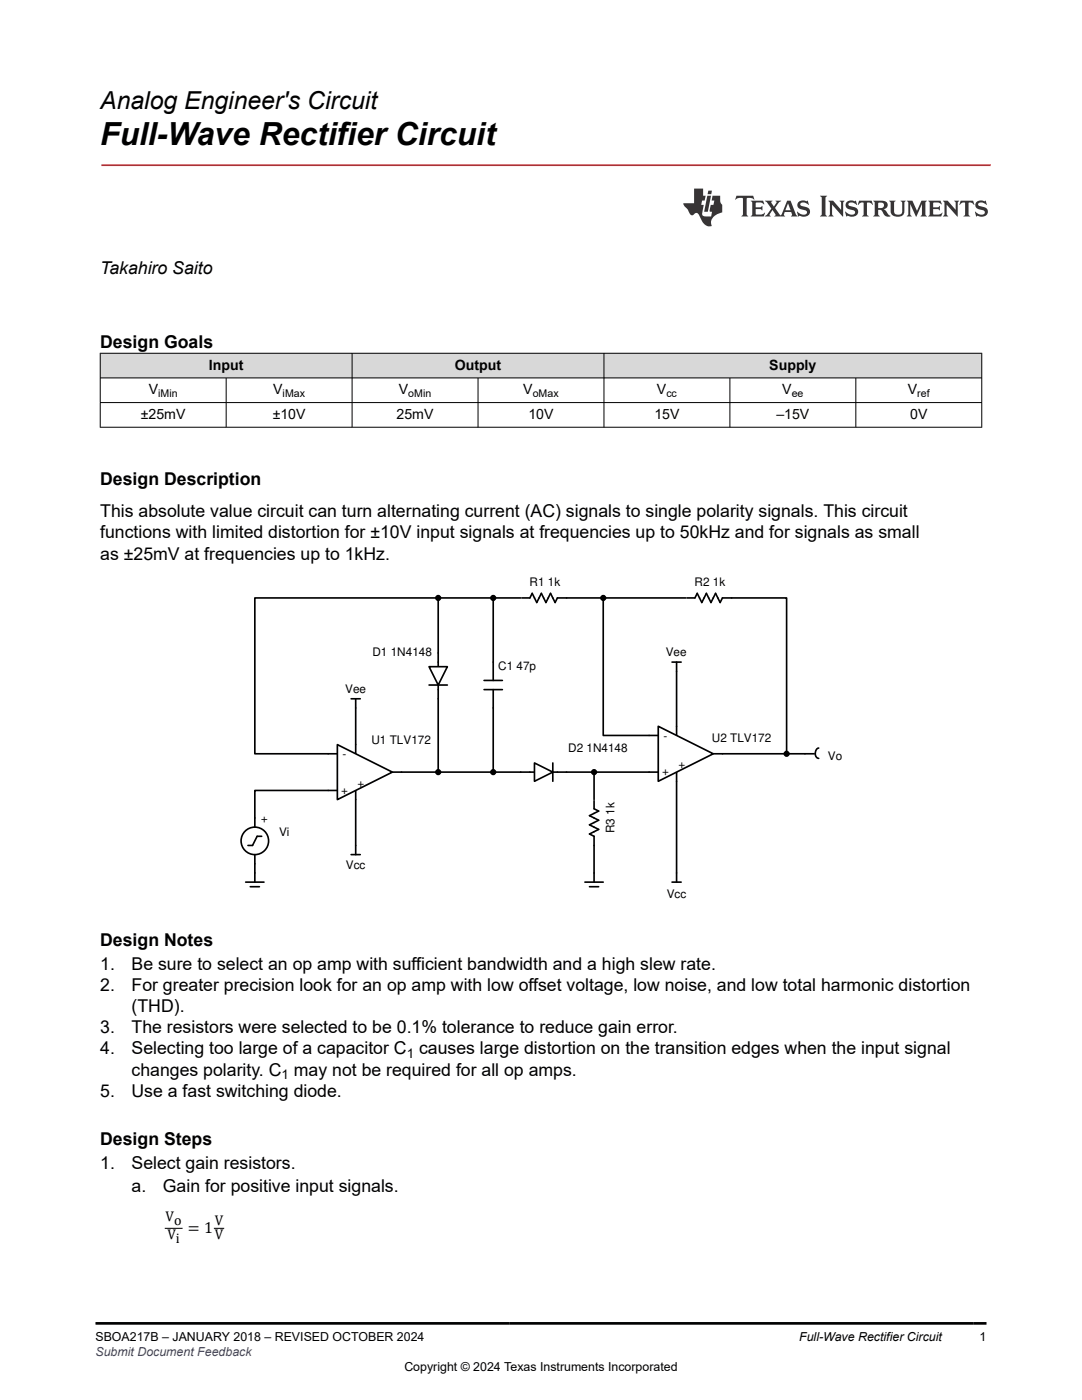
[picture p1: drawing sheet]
<svg xmlns="http://www.w3.org/2000/svg" width="216mm" height="279mm" viewBox="0 0 216 279" stroke-linecap="round" stroke-linejoin="round" font-family="sans-serif">
<g fill="#373435">
<path d="M159.3 40.3a.88 .88 0 0 0-.1 1 .88 .88 0 0 0 .8 .5l.8 .2a.43 .43 0 0 1 .2 .5 .43 .43 0 0 1-.4 .3 2.14 2.14 0 0 1-1.6-.5l.3 .9 .2-.1a1.78 1.78 0 0 0 2.1-.5 .96 .96 0 0 0-.9-1.3l-.8-.2-.2-.3a.97 .97 0 0 1 1.6 .1l-.1-.8-.2 .1-.5-.2a1.38 1.38 0 0 0-1.2 .3zM157.2 40.6l.5 1.4h-1zM152.6 40.1l1.3 1.5-.7 1.1-.6 .5h1.2l-.3-.3 .6-1 .7 1-.3 .3h2.2l-.3-.3 .2-.6h1.3l.2 .6-.3 .3h1.3l-.3-.5-1.1-2.6h-.6l-1.3 2.9-1.1-1.5 .6-1 .6-.4h-1.2l.3 .2-.6 .9-.5-.9 .2-.2zM149.8 40.1l.3 .5v2.1l-.3 .5h2.6l.2-.8-.6 .4h-1.2v-1.1l1 .1 .3 .2v-.9l-.3 .2-1 .1v-.9l.7-.1a1.02 1.02 0 0 1 .9 .4l-.1-.7zM147 39.1l-.2 .8a1.36 1.36 0 0 1 1.4-.3v3.1l-.3 .5h1.4l-.3-.5v-3l.3-.2a1.15 1.15 0 0 1 1.2 .4l-.2-.8z"/>
<path d="M194.8 40.3a.88 .88 0 0 0-.1 1 .88 .88 0 0 0 .8 .5l.8 .2a.43 .43 0 0 1 .2 .5 .43 .43 0 0 1-.4 .3 2.08 2.08 0 0 1-1.6-.5l.3 .9 .2-.1a1.76 1.76 0 0 0 2.1-.5 .95 .95 0 0 0-.9-1.3l-.9-.2-.1-.3a1 1 0 0 1 1.6 .1l-.1-.8-.3 .1-.3-.2a1.38 1.38 0 0 0-1.3 .3zM191.7 40.1l-.2 .8a.83 .83 0 0 1 1-.5l.1 2.3-.1 .2-.3 .3h1.4l-.3-.3v-.2v-2.1l.2-.2a.86 .86 0 0 1 .9 .5l-.2-.8zM188.2 40.1l.3 .5v2.1l-.3 .5h1l-.3-.5v-1.9l2.2 2.4v-2.6l.3-.5h-1l.3 .2v1.6l-1.6-1.8zM185.2 40.1l.3 .5v2.1l-.3 .5h2.6l.2-.8-.6 .4h-1.2v-1.1l1 .1 .3 .2v-.9l-.3 .2-1 .1v-.9l.6-.1a1.04 1.04 0 0 1 1.1 .4l-.2-.7zM180.9 40.1l.3 .5v2.1l-.3 .5h1l-.3-.5v-2l1.2 2.6 1.2-2.6v2l-.3 .5h1.3l-.4-.5v-2.1l.4-.5h-1.1l-.9 2-.9-2zM177.4 40.1l.3 .2a3.7 3.7 0 0 0 .3 2.6 1.68 1.68 0 0 0 2.4-.3l.1-2 .2-.5h-1l.3 .5v1.5a.82 .82 0 0 1-.8 .7 .82 .82 0 0 1-.8-.7v-1.8l.3-.2zM175.3 40.5l.1-.1a.63 .63 0 0 1 .8 .1 .63 .63 0 0 1 .1 .7l-.3 .3h-.8zM174.2 40.1l.3 .5v2.1l-.3 .5h1.4l-.3-.3-.1-1a.78 .78 0 0 1 1 .7 .89 .89 0 0 0 1.5 .4l-.5-.2-.5-.8-.4-.2a.84 .84 0 0 0 .8-.9 .84 .84 0 0 0-.8-.8zM171.4 40.1l-.2 .8h.1a.83 .83 0 0 1 1-.5v2.3v.2l-.3 .3h1.3l-.3-.3v-.2v-2.1l.2-.2a.87 .87 0 0 1 .9 .5l-.2-.8zM168.9 40.3a.88 .88 0 0 0-.1 1 .88 .88 0 0 0 .8 .5l.8 .2a.43 .43 0 0 1 .2 .5 .43 .43 0 0 1-.4 .3 1.52 1.52 0 0 1-1.5-.6l-.1 .1 .3 .9 .2-.1a1.79 1.79 0 0 0 2.1-.5 .95 .95 0 0 0-.9-1.3l-.8-.2-.2-.3a.97 .97 0 0 1 1.6 .1h.1l-.2-.8-.2 .1-.4-.2a1.34 1.34 0 0 0-1.3 .3zM165.3 40.1l.3 .5v2.1l-.3 .5h1l-.3-.5v-1.9l2.2 2.4v-2.6l.3-.5h-1l.3 .2v1.6l-1.6-1.8zM163.6 39.1l.4 .5v3.1l-.4 .5h1.4l-.3-.5v-3.1l.3-.5z"/>
<path d="M141.3 38l-.1 .8h.7l.2-.8zM141.1 39.1l-.6 3.2h.7l.7-3.2zM138.5 37.6v3h-2.2l.1 .3 .9 1.1a1.01 1.01 0 0 0 1 .9 .62 .62 0 0 1 .6-.4 .62 .62 0 0 1 .6 .4l.2 .3a2.2 2.2 0 0 0 2.1 2l.2-.1a1.96 1.96 0 0 1 1.5-2.5l.6-.2-.1-1.6a1.73 1.73 0 0 1-.3-1.7h-1.5l-.2 .9h.5l-.1 .9h-.6l-.2 .9v.4l.5 .1-.2 .9h-.7a.76 .76 0 0 1-1.1-.7l.3-1.6h-.5l.2-.9h.5l.2-.9h-.5v-1.5z"/>
</g>
<path d="M20.4 33h177.1" fill="none" stroke="#ed3237" stroke-width=".35"/>
<g fill="#d8d8d8">
<path d="M20 70.5h175.9v4.9h-175.9z" fill-rule="evenodd"/>
<path d="M20.1 70.6h50.1v4.8h-50.1z" fill-rule="evenodd"/>
<path d="M70.3 70.6h50.2v4.8h-50.2z" fill-rule="evenodd"/>
<path d="M120.6 70.6h75.2v4.8h-75.2z" fill-rule="evenodd"/>
</g>
<path d="M19.9 70.5h176.1M19.9 75.4h176.1M20 70.4v14.9M45.1 75.4v9.9M70.3 70.4v14.9M95.4 75.4v9.9M120.5 70.4v14.9M145.6 75.4v9.9M170.8 75.4v9.9M195.9 70.4v14.9M19.9 80.3h176.1M19.9 85.3h176.1" fill="none" stroke="#000" stroke-width=".2"/>
<g fill="#000">
<circle cx="87.4" cy="119.3" r=".46"/>
<circle cx="98.4" cy="119.3" r=".46"/>
<circle cx="120.4" cy="119.3" r=".46"/>
<circle cx="87.4" cy="154.1" r=".46"/>
<circle cx="98.4" cy="154.1" r=".46"/>
<circle cx="118.5" cy="154.1" r=".46"/>
<circle cx="157" cy="150.4" r=".46"/>
</g>
<g fill="none" stroke="#000" stroke-width=".33">
<path d="M104.1 119.3h1.6l.5-.9 .9 1.8 .9-1.8 .9 1.8 1-1.8 .9 1.8 .4-.9h1.9M137.1 119.3h1.6l.4-.9 .9 1.8 1-1.8 .9 1.8 .9-1.8 .9 1.8 .5-.9h1.8M70.1 139.5h1.8M71 139.5v1.8M85.6 136.7h3.7M87.4 130.3v9.2M96.6 135.8h3.6M96.6 137.6h3.6M98.4 132.1v3.7M98.4 137.6v3.7M134.1 132.1h1.8M135 132.1v1.9"/>
<path d="M118.5 159.8v1.6l1 .5-1.9 .9 1.9 .9-1.9 .9 1.9 .9-1.9 .9 .9 .5v1.8M160.6 150.4h1.8M163.4 149.3a1.11 1.11 0 0 0-.7 1 1.11 1.11 0 0 0 .7 1M116.7 176h3.7M117.6 177h1.9M118.5 174.2v1.8M134.1 176h1.8M135 174.2v1.8"/>
<circle cx="87.4" cy="119.3" r=".46"/>
<circle cx="98.4" cy="119.3" r=".46"/>
<circle cx="120.4" cy="119.3" r=".46"/>
<circle cx="87.4" cy="154.1" r=".46"/>
<circle cx="98.4" cy="154.1" r=".46"/>
<circle cx="118.5" cy="154.1" r=".46"/>
<circle cx="157" cy="150.4" r=".46"/>
</g>
<path d="M85.6 133.1h3.7l-1.9 3.6z" fill="#fff"/>
<path d="M85.6 133.1h3.7l-1.9 3.6zM103.9 154.1h9.2M110.3 152.3v3.6" fill="none" stroke="#000" stroke-width=".33"/>
<path d="M106.6 152.3l3.7 1.8-3.7 1.8z" fill="#fff"/>
<path d="M106.6 152.3l3.7 1.8-3.7 1.8zM129.5 154.1h1.8M129.5 146.8h1.8M135 144.9v1.9M135 154.1v1.8M142.3 150.4h1.9" fill="none" stroke="#000" stroke-width=".33"/>
<path d="M131.3 144.9l11 5.5-11 5.5z" fill="#fff"/>
<path d="M131.3 144.9l11 5.5-11 5.5z" fill="none" stroke="#000" stroke-width=".34"/>
<g fill="none" stroke="#000" stroke-width=".33">
<path d="M87.4 119.3h-36.6v31.1h16.5M87.4 119.3h16.5M87.4 119.3v11M98.4 119.3v12.8M113.1 119.3h23.7M120.4 119.3v27.5h9.1M146 119.3h11v31.1M87.4 139.5v14.6M135 134v10.9M65.5 157.8h1.8M71 141.3v9.1M71 157.8v1.8"/>
<path d="M78.3 154.1h25.6M98.4 141.3v12.8M113.1 154.1h16.4M118.5 154.1v5.5M135 155.9v18.3M144.2 150.4h16.4M49 176h3.7M49.9 177h1.9M50.8 163.2v1.9M50.8 170.6v1.8M50.8 174.2v1.8M52.2 166.9h-.9l-.9 1.8h-.9"/>
<path d="M70.1 170.6h1.8M71 168.7v1.9M118.5 168.7v5.5"/>
<circle cx="50.8" cy="167.8" r="2.74"/>
</g>
<path d="M67.3 148.6l11 5.5-11 5.5z" fill="#fff"/>
<path d="M67.3 148.6l11 5.5-11 5.5z" fill="none" stroke="#000" stroke-width=".34"/>
<path d="M65.5 157.8h-14.7v5.4M71 159.6v9.1M50.8 172.4v1.8" fill="none" stroke="#000" stroke-width=".33"/>
<path d="M32.9 245.1h3.5M42.7 245.1h2" fill="none" stroke="#000" stroke-width=".21"/>
<path d="M27.7 3.7l-.2 .6 .5-.3h.6v.2v2.2l-.2 .3h1l-.2-.3v-2.2v-.2h.5l.5 .3-.1-.6zM29.8 4.4l.2 .4v1.6l-.2 .3h1.9l.1-.5a1.08 1.08 0 0 1-1.3 .1v-.6h.6l.4 .1v-.6l-.4 .2h-.6v-.6l.2-.1a1 1 0 0 1 1 .3l-.1-.6zM31.8 4.4l1 1.2-1 1.1h.9l-.2-.2 .4-.7 .5 .7-.2 .2h1.6l-.2-.2 .1-.4h1l.1 .4-.1 .2h.9l-.2-.3-.8-2h-.5l-1 2.2-.8-1.1 .9-1.1h-.8l.2 .2-.5 .7-.3-.7 .1-.2zM35.2 4.8l.4 1h-.8zM36.8 4.6a.65 .65 0 0 0-.2 .7 .65 .65 0 0 0 .6 .4l.7 .2 .1 .2a.79 .79 0 0 1-.7 .4 .79 .79 0 0 1-.7-.5l.1 .7 .2-.1a.93 .93 0 0 0 1.1 .1 .93 .93 0 0 0 .4-.9 1.46 1.46 0 0 0-1.2-.6l-.1-.4a1.09 1.09 0 0 1 1.2 .2l-.2-.6-.1 .1-.6-.1zM28.4 7.2l.2 .4v2.3l-.2 .4h1l-.2-.4v-2.3l.2-.4zM29.6 7.9l.2 .4v1.6l-.2 .4h.8l-.3-.4v-1.4l1.7 1.8v-2l.2-.4h-.8l.2 .3 .1 1.1-1.2-1.4zM32.3 8.1a.65 .65 0 0 0-.2 .7 .65 .65 0 0 0 .7 .4l.6 .2 .1 .3a.79 .79 0 0 1-.7 .3 .79 .79 0 0 1-.7-.5l.1 .8 .2-.1a.93 .93 0 0 0 1.1 0 .93 .93 0 0 0 .4-.9 1.46 1.46 0 0 0-1.2-.6l-.1-.4a1.09 1.09 0 0 1 1.2 .2l-.2-.6-.1 .1-.6-.1zM34.1 7.9l-.1 .7a.63 .63 0 0 1 .7-.4l.1 1.7-.3 .4h1l-.2-.4v-1.7a.66 .66 0 0 1 .8 .4l-.1-.7zM36.2 7.9l.2 .4v1.6l-.2 .4h.9l-.2-.2v-.8l.5 .1 .1 .1a.79 .79 0 0 0 1.2 .7l-1-1a.61 .61 0 0 0 .6-.6 .61 .61 0 0 0-.5-.6zM36.9 8.3l.2-.1a.47 .47 0 0 1 .5 .1 .47 .47 0 0 1 .1 .5l-.2 .2h-.6zM38.5 7.9l.2 .3a2.27 2.27 0 0 0 .4 1.9 1.04 1.04 0 0 0 1.7-.6v-1.3l.2-.3h-.8l.2 .4v1.2a.6 .6 0 0 1-.6 .5 .6 .6 0 0 1-.6-.5v-1.2l.3-.4zM41.1 7.9l.2 .4v1.6l-.2 .4h.7l-.2-.4v-1.5l.9 1.9 .8-1.9v1.5l-.2 .4h1l-.3-.4v-1.6l.3-.4h-.8l-.7 1.6-.7-1.6zM44.3 7.9l.2 .4v1.6l-.2 .4h1.9l.1-.6a1.09 1.09 0 0 1-1.3 .1v-.6h.6l.4 .2v-.7l-.4 .2h-.6v-.5l.2-.2a1.01 1.01 0 0 1 1 .3l-.1-.6zM46.4 7.9l.3 .4v1.6l-.3 .4h.8l-.2-.4v-1.4l1.6 1.8v-2l.2-.4h-.7l.2 .3v1.1l-1.2-1.4zM49 7.9l-.1 .7a.63 .63 0 0 1 .8-.4v1.7l-.3 .4h1l-.2-.4v-1.7a.66 .66 0 0 1 .8 .4l-.1-.7zM51.4 8.1a.65 .65 0 0 0-.2 .7 .65 .65 0 0 0 .6 .4l.6 .2 .2 .3a.79 .79 0 0 1-.8 .3 .79 .79 0 0 1-.6-.5l.1 .8 .2-.1a.93 .93 0 0 0 1 0 .93 .93 0 0 0 .5-.9 1.46 1.46 0 0 0-1.3-.6l-.1-.4a1.09 1.09 0 0 1 1.3 .2l-.2-.6-.2 .1-.5-.1z" fill="#231f20"/>
<path d="M21.1 2.3v2.8h-2.1l.1 .4 .9 .9a.95 .95 0 0 0 .9 .9 .59 .59 0 0 1 .6-.3 .59 .59 0 0 1 .5 .3l.4 .8a1.59 1.59 0 0 0 2.1 1.3 1.61 1.61 0 0 1 1-2.2l1-.4-.1-1.4a1.59 1.59 0 0 1-.4-1.7h-1.4l-.2 .9h.5l-.1 .8h-.5l-.2 1v.3h.4l-.2 .9h-.6a.73 .73 0 0 1-1.1-.6l.3-1.6h-.5l.2-.8h.5l.2-.9h-.5v-1.4zM23.6 3.7l-.6 3h.7l.6-3zM23.8 2.7l-.1 .7h.7l.1-.7z" fill="#ed1c24"/>
<path d="M19 15h177.8M19 264.1h177.8" fill="none" stroke="#000" stroke-width=".53"/>
<path d="M0 0h215.9v15.9h-215.9z" fill-rule="evenodd" fill="#fff"/>
<text font-size="6.3" x="20" y="29">Full-Wave Rectifier Circuit</text>
<text font-size="4.9" x="20" y="21.8">Analog Engineer's Circuit</text>
<g font-size="3.5">
<text x="20" y="54.6">Takahiro Saito</text>
<text x="20" y="69.4">Design Goals</text>
<text x="20" y="96.9">Design Description</text>
<text x="20" y="103.2">This absolute value circuit can turn alternating current (AC) signals to single polarity signals. This circuit</text>
<text x="20" y="107.4">functions with limited distortion for ±10V input signals at frequencies up to 50kHz and for signals as small</text>
<text x="20" y="111.7">as ±25mV at frequencies up to 1kHz.</text>
<text x="20" y="188.8">Design Notes</text>
<text x="20" y="193.5">1.</text>
<text x="20" y="197.7">2.</text>
<text x="26.3" y="193.5">Be sure to select an op amp with sufficient bandwidth and a high slew rate.</text>
<text x="26.3" y="197.7">For greater precision look for an op amp with low offset voltage, low noise, and low total harmonic distortion</text>
<text x="26.3" y="202">(THD).</text>
<text x="20" y="206.2">3.</text>
<text x="26.3" y="206.2">The resistors were selected to be 0.1% tolerance to reduce gain error.</text>
<text x="20" y="210.4">4.</text>
<text x="26.3" y="214.7">changes polarity. C may not be required for all op amps.</text>
<text x="26.3" y="210.4">Selecting too large of a capacitor C causes large distortion on the transition edges when the input signal</text>
<text x="20" y="218.9">5.</text>
<text x="26.2" y="218.9">Use a fast switching diode.</text>
<text x="20" y="228.4">Design Steps</text>
<text x="20" y="233.2">1.</text>
<text x="26.2" y="233.2">Select gain resistors.</text>
<text x="26.2" y="238">a.</text>
<text x="32.5" y="238">Gain for positive input signals.</text>
</g>
<text font-size="3.2" x="37.5" y="246">= 1</text>
<g font-size="2.8">
<text x="41.7" y="73.8">Input</text>
<text x="90.8" y="73.8">Output</text>
<text x="153.5" y="73.8">Supply</text>
<text x="28.1" y="83.6">±25mV</text>
<text x="29.7" y="78.7">V</text>
<text x="54.4" y="83.6">±10V</text>
<text x="54.5" y="78.7">V</text>
<text x="79.1" y="83.6">25mV</text>
<text x="79.6" y="78.7">V</text>
<text x="104.4" y="78.7">V</text>
<text x="105.4" y="83.6">10V</text>
<text x="130.6" y="83.6">15V</text>
<text x="131.1" y="78.7">V</text>
<text x="154.9" y="83.6">–15V</text>
<text x="156.1" y="78.7">V</text>
<text x="181.2" y="78.7">V</text>
<text x="181.6" y="83.6">0V</text>
<text x="33.1" y="243.7">V</text>
<text x="34.8" y="244.5">o</text>
<text x="42.9" y="244.5">V</text>
<text x="33.4" y="247.3">V</text>
<text x="35.1" y="248.1">i</text>
<text x="42.9" y="247.3">V</text>
</g>
<g font-size="2.6">
<text x="56.2" y="215.4">1</text>
<text x="81.2" y="211.2">1</text>
</g>
<g font-size="2.5">
<text x="19" y="267.6">SBOA217B – JANUARY 2018 – REVISED OCTOBER 2024</text>
<text x="159.5" y="267.6">Full-Wave Rectifier Circuit</text>
<text x="195.5" y="267.6">1</text>
<text x="80.7" y="273.5">Copyright © 2024 Texas Instruments Incorporated</text>
</g>
<text font-size="2.5" fill="#00f" x="19" y="270.6">Submit Document Feedback</text>
<g font-size="2.3">
<text x="105.7" y="117">R1 1k</text>
<text x="138.6" y="117">R2 1k</text>
<text x="74.3" y="130.9">D1 1N4148</text>
<text x="132.8" y="130.9">Vee</text>
<text x="99.4" y="133.8">C1 47p</text>
<text x="68.9" y="138.2">Vee</text>
<text x="74.1" y="148.5">U1 TLV172</text>
<text x="132.4" y="147.6">-</text>
<text x="142" y="148.1">U2 TLV172</text>
<text x="68.4" y="151.3">-</text>
<text x="113.4" y="150.1">D2 1N4148</text>
<text x="132.1" y="154.7">+</text>
<text x="135.4" y="153.3">+</text>
<text x="165.2" y="151.7">Vo</text>
<text x="68.1" y="158.4">+</text>
<text x="71.3" y="157">+</text>
<text x="53.3" y="164.3" transform="rotate(-90 53.3 164.3)">+</text>
<text x="55.7" y="166.8">Vi</text>
<text x="122.6" y="166.3" transform="rotate(-90 122.6 166.3)">R3 1k</text>
<text x="69" y="173.4">Vcc</text>
<text x="133" y="179.2">Vcc</text>
</g>
<g font-size="2.1">
<text x="31.6" y="79.3">iMin</text>
<text x="56.4" y="79.3">iMax</text>
<text x="81.5" y="79.3">oMin</text>
<text x="106.3" y="79.3">oMax</text>
<text x="133" y="79.3">cc</text>
<text x="158" y="79.3">ee</text>
<text x="183" y="79.3">ref</text>
</g>
</svg>
